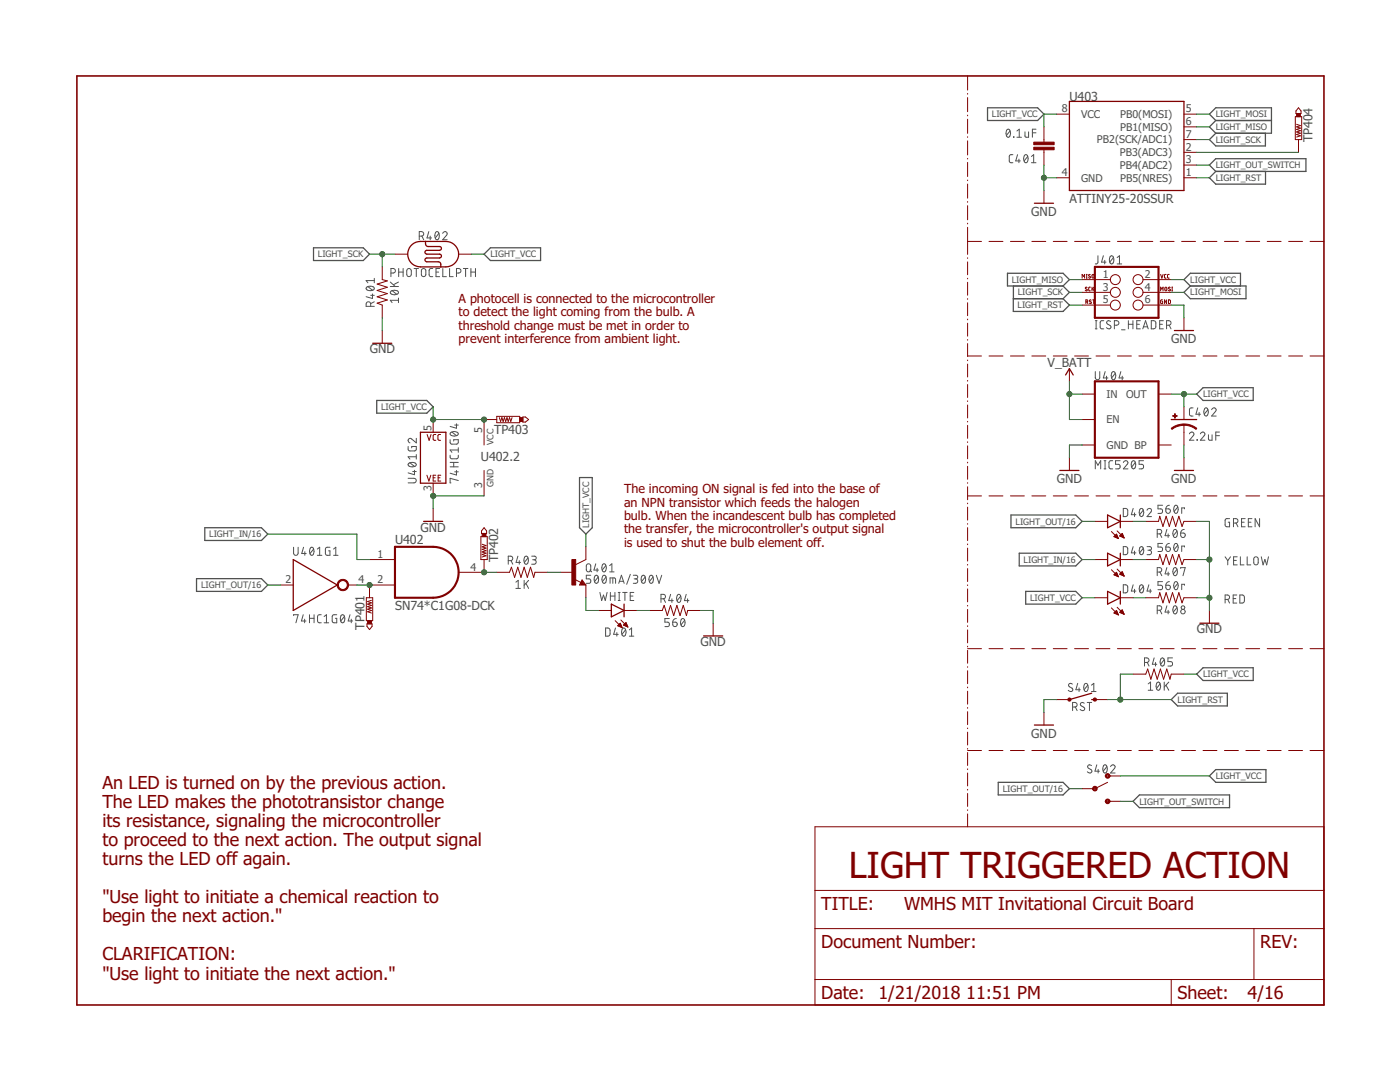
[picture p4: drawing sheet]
<svg xmlns="http://www.w3.org/2000/svg" width="279mm" height="216mm" viewBox="0 0 279 216" stroke-linecap="round" stroke-linejoin="round" font-family="sans-serif">
<g fill="none" stroke="#505050" stroke-width=".2">
<path d="M201 25.9l.2-.1a.93 .93 0 0 1 0 1.6 1.02 1.02 0 0 1-.2-1.5zM201.6 26.1l-.7 .9M202.1 30.9h-.5l-.2 .3v1.1l.2 .1 .5 .1M202.3 27.3l.1 .1zM202.9 27.4h1M202.9 26.1l.5-.3v1.6M203.1 30.9l-.4 1.2h.9M203.3 31.7v.8M204.5 31l.2-.1a.95 .95 0 0 1 0 1.6 1 1 0 0 1-.2-1.5zM204.6 26.3v.9l.2 .2h.5v-1.1M205.1 31.2l-.7 .9M205.8 32.5h1"/>
<path d="M205.8 31.2l.5-.3v1.6M206 26.5h.8M206.8 25.8h-.8v1.6M73.2 57.3a1.02 1.02 0 0 1 1.5 .3 .97 .97 0 0 1-1.6 0zM73.4 57.2l.9 .7M74 58.9h.7M74.3 58.7v.9l-1.2-.4M74.7 56h-1.6l.3 .4M74.7 55.5v.9M77.9 57.2h1.6M77.9 56.3l1 .9M78 58.1a1.04 1.04 0 0 1 1.5 .3 .95 .95 0 0 1-1.6 0z"/>
<path d="M78 54.5h.5a.46 .46 0 0 0 .4-.5 .46 .46 0 0 0-.4-.4h-.5v1.6M78.3 58l.9 .7M79.5 59.9h-1.6l.4 .5M79.5 59.5v.9M79.5 56.3l-1 .5M79.6 53.6v1.6M79.6 54.3h.9M80.5 53.6v1.6M81.3 53.7l.3-.1 .4 .2a1.33 1.33 0 0 1-.1 1.3l-.3 .1-.4-.3v-.9zM82.6 53.6h.9M83.1 53.6v1.6M83.7 47.1h.4a.46 .46 0 0 0 .5-.4 .46 .46 0 0 0-.5-.5h-.4v1.6"/>
<path d="M84.2 47.1l.4 .7M84.2 53.7l.3-.1 .5 .2v1a.44 .44 0 0 1-.5 .4 .44 .44 0 0 1-.4-.4zM85.6 46.2l-.4 1.3h.9M85.9 47.1v.7M86.4 53.6l-.7 .1-.1 .2 .1 1.1 .2 .2h.5M87 46.3l.2-.1a.97 .97 0 0 1 0 1.6 1.02 1.02 0 0 1-.2-1.5zM87 54.3h.5M87.6 46.6l-.7 .9M87.7 53.6h-.7v1.6h.7M88.3 46.6a.44 .44 0 0 1 .7-.4 .44 .44 0 0 1 .1 .7l-.8 .9h.9M88.4 53.6v1.6h.7M89.7 53.6v1.6h.7"/>
<path d="M91.1 54.5h.4a.46 .46 0 0 0 .5-.5 .46 .46 0 0 0-.5-.4h-.4v1.6M92.5 53.6h.9M92.9 53.6v1.6M94 54.3h.9M94 53.6v1.6M94.9 53.6v1.6M219.1 51v1.5l-.2 .1-.3 .1M220.2 51l-.4 1.3h.9M220.5 51.9v.8M221.6 51.1l.2-.1a.97 .97 0 0 1 0 1.7 1.02 1.02 0 0 1-.2-1.6zM222.2 51.4l-.7 .9M222.9 52.7h1"/>
<path d="M222.9 51.4l.5-.4v1.7M74 61.1v-.4a.46 .46 0 0 0-.5-.5 .46 .46 0 0 0-.4 .5v.4h1.6M74.7 60.2l-.7 .4M218.6 74.1v1.2a.44 .44 0 0 0 .4 .5 .44 .44 0 0 0 .5-.5v-1.2M218.6 65.6h.3M218.6 64h.3M218.8 64v1.6M220.3 64h-.5l-.2 .3v1.1l.2 .2h.5M220.6 74.1l-.4 1.3h.9M220.8 75.1v.7M221.6 64.1l-.2-.1a.37 .37 0 0 0-.5 .2 .37 .37 0 0 0 .1 .5l.5 .2a.38 .38 0 0 1 .2 .6 .38 .38 0 0 1-.6 .1l-.3-.2M222 74.3l.2-.2a.95 .95 0 0 1 0 1.7 1.04 1.04 0 0 1-.2-1.5z"/>
<path d="M222.4 64.9h.4a.46 .46 0 0 0 .5-.5 .46 .46 0 0 0-.5-.4h-.4v1.6M222.6 74.5l-.8 .9M223.7 74.1l-.4 1.3h.9M223.8 65.8h.7M224 75.1v.7M225.2 64v1.6M225.2 64.7h.9M226.1 64v1.6M226.9 64.7h.5M227.6 64h-.7v1.6h.7M228.1 65.6l.5-1.6 .6 1.6M228.2 65.2h.8"/>
<path d="M229.8 64h.6l.3 .3v1l-.3 .3h-.6zM231.4 64.7h.6M232.2 64h-.8v1.6h.8M232.8 64.9h.5a.46 .46 0 0 0 .4-.5 .46 .46 0 0 0-.4-.4h-.5v1.6M233.3 64.9l.4 .7M81.4 95.4h1.2a.46 .46 0 0 1 .5 .5 .46 .46 0 0 1-.5 .5h-1.2M81.4 89.1l.1 .7 .2 .2h1l.4-.2v-.7h-.9v.3M81.6 92.5a1 1 0 0 1 1.5 .2 .97 .97 0 0 1-1.7 0zM81.8 92.4l.9 .7M82.4 94.1h.7M82.7 93.8v.9l-1.3-.3M83.1 87.5v.9l-.9-.8a.44 .44 0 0 0-.7 .1 .44 .44 0 0 0 .3 .7"/>
<path d="M83.1 90.7v.9M83.1 91.1h-1.7l.4 .5M89.8 90.8l.1 .5 .3 .2h1l.2-.2 .1-.5M89.8 87.7l.1 .7 .1 .2h1.1l.3-.2 .1-.7h-.9v.3M89.8 93.2h1.7M89.8 92.3h1.7M89.9 86.3a1.02 1.02 0 0 1 1.6 .3 .97 .97 0 0 1-1.7 0zM90.2 86.2l.9 .7M90.6 92.3v.9M90.7 94.1h.8M90.7 84.8h.8M91.1 84.6v.8l-1.3-.3"/>
<path d="M91.1 93.9v.9l-1.3-.4M91.5 95.9l-1.7-.5v1h.2M91.5 89.3v1M91.5 89.8h-1.7l.4 .5M218.6 93.6v-1.7l.5 .9 .6-.9v1.7M220.3 93.6h.4M220.3 91.9h.4M220.5 91.9v1.7M222.1 91.9h-.5l-.3 .4 .1 1.2 .7 .1M223.5 91.9h-.9v.7h.6a.46 .46 0 0 1 .4 .5 .46 .46 0 0 1-.4 .5h-.6M224.2 92.3a.44 .44 0 0 1 .6-.4 .44 .44 0 0 1 .2 .7l-.8 1h.9M226 92l.2-.1a.97 .97 0 0 1 0 1.7 1.01 1.01 0 0 1-.2-1.6z"/>
<path d="M226.6 92.3l-.8 .9M228.2 91.9h-.9v.7h.6a.46 .46 0 0 1 .3 .5 .46 .46 0 0 1-.3 .5h-.6M237.4 86.6a.44 .44 0 0 1 .6-.4 .44 .44 0 0 1 .1 .7l-.7 .9h.9M238.1 81.4h-.5l-.2 .3v1.1l.2 .2h.5M238.9 87.7l.1 .1zM239 81.4l-.3 1.3h.9M239.3 82.3v.7M239.6 86.6a.44 .44 0 0 1 .6-.4 .44 .44 0 0 1 .1 .7l-.7 .9h.9M240.5 81.5l.2-.1a.97 .97 0 0 1 0 1.6 1.02 1.02 0 0 1-.2-1.5zM241.1 81.7l-.8 1M241.2 86.8v.9l.2 .1h.5v-1M241.8 81.7a.44 .44 0 0 1 .6-.3 .44 .44 0 0 1 .2 .7l-.8 .9h.9"/>
<path d="M242.6 86.9h.8M243.4 86.2h-.8v1.6M58.6 109.2v1.2a.46 .46 0 0 0 .4 .4 .46 .46 0 0 0 .5-.4v-1.2M60.6 109.2l-.4 1.2h.9M60.8 110.1v.7M62 109.3l.2-.1a.95 .95 0 0 1 0 1.6 1 1 0 0 1-.2-1.5zM62.6 109.6l-.7 .8M63.3 109.6l.5-.4v1.6M63.3 110.8h.9M65.8 109.2h-.6l-.2 .2-.1 1 .3 .4h.6v-.9h-.2M66.6 110.8h.9M66.6 109.6l.4-.4v1.6"/>
<path d="M101.4 111.9h.5a.44 .44 0 0 0 .4-.5 .44 .44 0 0 0-.4-.4h-.5v1.6M102 111.9l.3 .7M103 116.2l.4-.4v1.6M103 117.4h.9M103.4 111l-.4 1.2h.9M103.6 111.9v.7M104.6 115.8v1.6M104.8 111.1l.2-.1a.95 .95 0 0 1 0 1.6 1 1 0 0 1-.2-1.5zM105 116.4l.5 1M105.4 111.3l-.8 .9M105.5 115.8l-.9 1M106.1 111h.6a.36 .36 0 0 1 .3 .3 .36 .36 0 0 1-.3 .4h-.4"/>
<path d="M106.6 111.7a.44 .44 0 0 1 .4 .4 .44 .44 0 0 1-.4 .5h-.5M117.1 112.6l.4-.1 .3 .1 .1 1.1a.44 .44 0 0 1-.4 .4 .44 .44 0 0 1-.5-.4zM117.7 113.7l.4 .4M117.9 114.8h-.9v.7h.5a.45 .45 0 0 1 .4 .5 .45 .45 0 0 1-.4 .4h-.5M118.8 114.9l.2-.1a.95 .95 0 0 1 0 1.6 1 1 0 0 1-.2-1.5zM118.9 112.5l-.4 1.2h.9M119.2 113.4v.7M119.4 115.1l-.7 .9M119.7 118.2l.4 1.6 .3-1.1 .4 1.1 .4-1.6M120.3 112.6l.2-.1a.93 .93 0 0 1 0 1.6 1.02 1.02 0 0 1-.2-1.5zM120.3 114.9l.3-.1a.95 .95 0 0 1 0 1.6 1 1 0 0 1-.3-1.5zM120.9 112.9l-.7 .8"/>
<path d="M120.9 115.1l-.7 .9M121.7 112.9l.4-.4v1.6M121.7 114.1h.9M121.8 116.4v-1.1l1 .1 .1 1M121.8 118.2v1.6M121.8 118.9h.9M122.3 115.3v1.1M122.7 118.2v1.6M123.4 119.8h.4M123.4 118.2h.4M123.5 116.4l.5-1.6 .6 1.6M123.6 118.2v1.6"/>
<path d="M123.6 116h.8M124.3 118.2h.9M124.7 118.2v1.6M125.8 118.9h.5M125.8 114.6l-.7 2M126.4 114.8h.5a.36 .36 0 0 1 .4 .3 .36 .36 0 0 1-.4 .4h-.3M126.5 118.2h-.7v1.6h.7M126.8 115.5a.44 .44 0 0 1 .5 .5 .44 .44 0 0 1-.5 .4h-.4M128.1 114.9l.3-.1a.95 .95 0 0 1 0 1.6 1 1 0 0 1-.3-1.5zM128.8 115.1l-.8 .9M129.7 114.9l.3-.1a.95 .95 0 0 1 0 1.6 1 1 0 0 1-.3-1.5zM130.3 115.1l-.7 .9"/>
<path d="M131 114.8l.5 1.6 .6-1.6M131.9 119.5h.5a.44 .44 0 0 0 .4-.5 .44 .44 0 0 0-.4-.4h-.5v1.6M132.5 119.5l.3 .7M133.8 118.6l-.3 1.2h.9M134.1 119.5v.7M135.2 118.7l.3-.1a.95 .95 0 0 1 0 1.6 1 1 0 0 1-.3-1.5zM135.8 119l-.7 .8M136.9 118.6l-.3 1.2h.9M137.2 119.5v.7M224.2 116.7h.6l.2 .3v1l-.2 .3h-.6zM224.2 109.1h.6l.2 .2v1.1l-.2 .3h-.6zM224.2 101.5h.6l.2 .2v1.1l-.2 .2-.6 .1z"/>
<path d="M226.1 116.7l-.3 1.2h.9M226.1 109.1l-.3 1.2h.9M226.1 101.5l-.3 1.2h.9M226.4 102.3v.8M226.4 110v.7M226.4 117.6v.7M227.6 116.8l.2-.1a.93 .93 0 0 1 0 1.6 1.02 1.02 0 0 1-.2-1.5zM227.6 109.2l.2-.1a.93 .93 0 0 1 0 1.6 1.02 1.02 0 0 1-.2-1.5zM227.6 101.6l.2-.1a.95 .95 0 0 1 0 1.6 1.06 1.06 0 0 1-.2-1.5zM228.2 117.1l-.8 .8M228.2 109.4l-.8 .9M228.2 101.8l-.8 .9"/>
<path d="M228.9 109.1h.5a.36 .36 0 0 1 .4 .3 .36 .36 0 0 1-.4 .4h-.3M228.9 101.8a.44 .44 0 0 1 .6-.3 .44 .44 0 0 1 .2 .7l-.8 .9h.9M229.3 116.7l-.4 1.2h.9M229.4 109.8a.44 .44 0 0 1 .4 .4 .44 .44 0 0 1-.4 .5h-.5M229.6 117.6v.7M230.9 114.2h.5a.44 .44 0 0 0 .5-.5 .44 .44 0 0 0-.5-.4h-.5v1.6M230.9 106.5h.5a.44 .44 0 0 0 .5-.4 .44 .44 0 0 0-.5-.5h-.5v1.7M231.5 114.2l.4 .7M231.5 106.5l.4 .8M232 116.1h-.9v.7h.5a.45 .45 0 0 1 .4 .4 .45 .45 0 0 1-.4 .5h-.5M232 108.4h-.9v.8h.5a.45 .45 0 0 1 .4 .4 .45 .45 0 0 1-.4 .4h-.5M232 100.8h-.9v.7h.5a.46 .46 0 0 1 .4 .5 .46 .46 0 0 1-.4 .4h-.5"/>
<path d="M232.7 116.8h.5a.45 .45 0 0 1 .4 .5 .45 .45 0 0 1-.5 .4 .45 .45 0 0 1-.4-.5zM232.7 109.2h.5a.45 .45 0 0 1 .4 .5 .45 .45 0 0 1-.5 .3 .45 .45 0 0 1-.4-.4zM232.7 101.5h.5a.45 .45 0 0 1 .4 .5 .45 .45 0 0 1-.5 .4 .45 .45 0 0 1-.4-.4zM232.9 113.3l-.4 1.2h.9M232.9 105.6l-.4 1.3h.9M233.1 106.5v.8M233.1 114.2v.7M233.4 116.1l-.4 .1-.3 .6M233.4 108.4l-.4 .2-.3 .6M233.4 100.8l-.4 .1-.3 .6M234.3 113.4l.2-.1a.95 .95 0 0 1 0 1.6 1 1 0 0 1-.2-1.5zM234.3 105.7l.2-.1a.95 .95 0 0 1 0 1.7 1 1 0 0 1-.2-1.6z"/>
<path d="M234.4 116.2l.3-.1a.93 .93 0 0 1 0 1.6 1.02 1.02 0 0 1-.3-1.5zM234.4 108.5l.3-.1a.93 .93 0 0 1 0 1.6 1.02 1.02 0 0 1-.3-1.5zM234.4 100.9l.3-.1a.95 .95 0 0 1 0 1.6 1.06 1.06 0 0 1-.3-1.5zM234.9 113.6l-.7 .9M234.9 106l-.7 .9M235.1 116.4l-.8 .9M235.1 108.8l-.8 .9M235.1 101.2l-.8 .9M235.6 106.4h.6a.45 .45 0 0 1 .3 .5 .45 .45 0 0 1-.5 .4 .45 .45 0 0 1-.4-.5zM235.6 113.4v-.1h.9l-.4 1.6M236.3 105.6l-.4 .2-.3 .6M236.4 101.5v-.2h-.6v1.1"/>
<path d="M236.4 109.2v-.2h-.6v1M236.4 116.8v-.2h-.6v1.1M244.5 119.6h.4a.44 .44 0 0 0 .5-.4 .44 .44 0 0 0-.5-.5h-.4v1.6M244.5 111.1l.5 .8M245 119.6l.4 .7M245 111.9v.8M245.4 103.5h-.7l-.2 .2v1l.2 .4h.7v-.9h-.3M245.6 111.1l-.6 .8M246.1 119.4h.5M246.2 104.4h.4a.44 .44 0 0 0 .5-.5 .44 .44 0 0 0-.5-.4h-.4v1.6M246.2 111.8h.5M246.7 104.4l.4 .7"/>
<path d="M246.8 118.7h-.7v1.6h.7M246.9 111.1h-.7v1.6h.7M247.4 118.7h.7l.2 .3v.9l-.2 .4h-.7zM247.5 111.1v1.6h.8M247.8 104.2h.5M248.5 103.5h-.7v1.6h.7M248.9 111.1v1.6h.7M249.1 104.2h.6M249.9 103.5h-.8v1.6h.8M250.3 111.2l.4-.1 .3 .1 .1 1.1a.44 .44 0 0 1-.4 .4 .44 .44 0 0 1-.5-.4zM251.4 103.5v1.6l-.9-1.6v1.6M251.7 111.1l.4 1.6 .3-1.1 .4 1.1 .4-1.6"/>
<path d="M58.6 122.8v-.1h.9l-.4 1.6M60.5 122.7l-.3 1.2h.9M60.8 123.5v.8M61.8 122.7v1.6M61.8 123.4h.9M62.7 122.7v1.6M64.1 122.7h-.5l-.2 .3v1.1l.2 .1 .5 .1M64.7 124.3h.9M64.7 123l.5-.3v1.6M67.2 122.7h-.7l-.2 .2v1l.2 .3 .7 .1v-.9h-.3M68.1 122.8l.3-.1a.95 .95 0 0 1 0 1.6 1 1 0 0 1-.3-1.5zM68.7 123l-.7 .9"/>
<path d="M69.8 122.7l-.3 1.2h.9M70.1 123.5v.8M120.9 125.3h.6l.2 .3v1.1l-.2 .2h-.6zM122.8 125.3l-.3 1.3h.9M123.1 126.2v.7M124.2 125.4l.3-.1a.95 .95 0 0 1 0 1.6 1.02 1.02 0 0 1-.3-1.5zM124.8 125.7l-.7 .9M125.6 126.9h.9M125.6 125.7l.4-.4v1.6M133.6 123.4h-.9v.7h.5a.45 .45 0 0 1 .4 .5 .45 .45 0 0 1-.4 .4h-.5M134.3 124.1h.5a.45 .45 0 0 1 .4 .5 .45 .45 0 0 1-.5 .4 .45 .45 0 0 1-.4-.4zM135 123.4l-.6 .3-.1 .4"/>
<path d="M136 123.5l.3-.1a.95 .95 0 0 1 0 1.6 1 1 0 0 1-.3-1.5zM136.6 123.8l-.7 .9M214 136.5l-.2-.1a.38 .38 0 0 0-.5 .1 .38 .38 0 0 0 .1 .5l.5 .3a.41 .41 0 0 1 .1 .6 .41 .41 0 0 1-.6 0l-.2-.1M215.1 136.4l-.4 1.2h.9M215.3 137.3v.7M216.5 136.5l.2-.1a.97 .97 0 0 1 0 1.6 1.02 1.02 0 0 1-.2-1.5zM217.1 136.7l-.7 .9M217.8 136.7l.5-.3v1.6M217.8 138h.9M228.4 132.2h.5a.46 .46 0 0 0 .4-.5 .46 .46 0 0 0-.4-.4h-.5v1.6M229 132.2l.3 .7M229.2 136.5l.4-.4v1.6"/>
<path d="M229.2 137.7h.9M230.3 131.3l-.3 1.2h.9M230.6 132.2v.7M230.9 136.2l.3-.1a.95 .95 0 0 1 0 1.6 1.04 1.04 0 0 1-.3-1.5zM230.9 121.8h.5a.44 .44 0 0 0 .5-.5 .44 .44 0 0 0-.5-.4h-.5v1.6M231.5 121.8l.4 .7M231.5 136.5l-.7 .9M231.7 131.4l.3-.1a.97 .97 0 0 1 0 1.6 1 1 0 0 1-.3-1.5zM232.3 136.1v1.6M232.3 131.6l-.7 .9M232.7 136.7l.6 1M232.9 120.9l-.4 1.2h.9"/>
<path d="M233.1 121.8v.7M233.3 136.1l-1 1M234 131.3h-.9v.7h.5a.45 .45 0 0 1 .4 .5 .45 .45 0 0 1-.4 .4h-.5M234.3 121l.2-.1a.95 .95 0 0 1 0 1.6 1 1 0 0 1-.2-1.5zM234.9 121.2l-.7 .9M214.1 141.1h.4a.46 .46 0 0 0 .5-.5 .46 .46 0 0 0-.5-.4h-.4v1.6M214.6 141.1l.4 .7M216.4 140.3l-.2-.1a.37 .37 0 0 0-.5 .1 .37 .37 0 0 0 .1 .5l.5 .3a.38 .38 0 0 1 .1 .5 .38 .38 0 0 1-.5 .2l-.3-.2M217 140.2h.9M217.4 140.2v1.6M217.8 152.8a.41 .41 0 0 0-.5-.2 .41 .41 0 0 0-.2 .6l.6 .4a.4 .4 0 0 1 .1 .6 .4 .4 0 0 1-.6-.1l-.2-.1M218.9 152.6l-.4 1.3h.9"/>
<path d="M219.2 153.5v.7M220.3 152.7l.2-.1a.97 .97 0 0 1 0 1.6 1.02 1.02 0 0 1-.2-1.5zM220.9 153l-.7 .9M221.6 153a.45 .45 0 0 1 .7-.4 .45 .45 0 0 1 .1 .7l-.8 .9h.9"/>
<circle cx="236.1" cy="122" r=".45"/>
<circle cx="236.1" cy="121.2" r=".36"/>
</g>
<g fill="none" stroke="#505050" stroke-width=".25">
<path d="M197.1 21.5h10l1.2 1.3-1.2 1.2h-10zM241.4 32.9l1.2-1.2h18v2.5h-18zM242.6 26.6l-1.2 1.3 1.2 1.2h9.9v-2.5M242.6 24l-1.2-1.2 1.2-1.3h11.1v5.1h-11.1M242.6 34.2l-1.2 1.3 1.2 1.2h10v-2.5M242.6 24h11.1M242.6 24l-1.2 1.3 1.2 1.3M62.6 49.4h9.9l1.2 1.3-1.2 1.3h-9.9zM96.6 50.7l1.3-1.3h10v2.6h-10zM201.1 54.5h11.1l1.2 1.3-1.2 1.3h-11.1zM202.2 59.6h10l1.2 1.3-1.2 1.2h-10zM202.2 57.1v2.5"/>
<path d="M212.2 57.1l1.2 1.2-1.2 1.3M236.3 58.3l1.3-1.2h11.1v2.5h-11.1zM237.6 57.1l-1.3-1.3 1.3-1.3h10v2.6M75.2 79.9h10l1.2 1.3-1.2 1.2h-10zM238.8 78.6l1.3-1.2h10v2.5h-10zM115.7 95.3h2.5v10l-1.3 1.3-1.2-1.3zM39.2 115.5h13l1.2 1.2-1.2 1.3h-13zM40.9 105.3h11.3l1.2 1.3-1.2 1.2h-11.3zM201.8 102.8h12.9l1.3 1.2-1.3 1.3h-12.9zM203.4 110.4h11.3l1.3 1.3-1.3 1.2h-11.3zM204.7 118h10l1.3 1.3-1.3 1.2h-10zM233.7 139.6l1.3-1.3h9.9v2.6h-9.9z"/>
<path d="M238.8 134.5l1.3-1.3h10v2.6h-10zM199.2 156.1h13l1.2 1.3-1.2 1.2h-13zM227.4 158.6h18v2.6h-18l-1.3-1.3zM241.4 154.8l1.2-1.2h10v2.5h-10z"/>
</g>
<g fill="none" stroke="#800000" stroke-width=".2">
<path d="M193.1 15.2v2.8M193.1 18.6v.2M193.1 19.5v2.8M193.1 23v.1M193.1 23.8v2.8M193.1 27.3v.1M193.1 28.1v2.8M193.1 31.6v.1M193.1 32.4v2.8M193.1 35.9v.1M193.1 36.7v2.8M208.3 25.3v3.1"/>
<path d="M208.3 29.9v3M208.3 38v2.6M210.9 22.8h2.5M210.9 35.5h2.5M236.3 22.8h2.5M236.3 25.3h2.5M236.3 35.5h2.5M236.3 27.9h2.5M236.3 30.4h2.5M236.3 32.9h2.5M258.5 23.3h1.3v4.6h-1.3zM258.8 24.8l.7 .3-.7 .2 .7 .3-.7 .2 .7 .3-.7 .2 .7 .3-.7 .2 .7 .3-.7 .2"/>
<path d="M259.1 21.5l.6 .6v.5h-1.1v-.5zM259.1 27.9v2.5M76.3 53.3v2.5l1 .2-2 .7 2 .6-2 .7 2 .6-2 .6 2 .7-2 .6 1 .4v2.5M78.8 50.7h2.6M91.5 50.7h2.6M193.1 40.2v.2M193.1 41v2.9M193.1 44.5v.2M193.1 45.4v5.4M193.1 51.4v.2M193.1 52.3v2.5M193.1 55.5v.1"/>
<path d="M193.1 56.3v2.6M193.1 59.6v.1M193.1 48.2h2.8M197.4 48.2h2.8M201.7 48.2h2.7M205.9 48.2h2.8M210.2 48.2h2.8M214.5 48.2h2.7M216 55.5v-.7l.2 .4 .3-.4v.7M216 55.8h5.6M216 58.3h5.6M216.8 55.5h.2"/>
<path d="M216.8 54.8h.2M216.9 54.8v.7M217 57.4l-.3-.1-.1 .2 .4 .3-.1 .2-.3-.1M217.6 54.8h-.2l-.1 .1 .3 .3v.2h-.4M217.6 57.3l-.3 .2v.5h.3M217.8 59.9h-.3l-.1 .1 .4 .3v.2h-.4M217.9 57.3v.7M218 54.9l.1-.1 .2 .1-.1 .6-.2-.1zM218.1 59.8h.4M218.1 57.6l.2 .4M218.3 59.8v.8M218.3 57.3l-.4 .4"/>
<path d="M218.7 48.2h2.8M223 48.2h2.8M227.3 48.2h2.8M228.1 55.8h5.6M228.1 58.3h5.6M231.5 48.2h2.8M231.6 58v-.7l.3 .4 .2-.4v.7M231.6 54.8l.3 .7 .2-.7M232 59.8l-.4 .1 .1 .7h.3v-.4h-.1M232.5 57.4l.2-.1 .2 .1-.1 .6-.3-.1zM232.7 54.8l-.3 .1v.5l.3 .1M232.8 59.8v.8l-.4-.8v.8"/>
<path d="M233.2 59.8l.4 .1-.1 .7h-.3zM233.3 54.8l-.3 .1v.5l.3 .1M233.6 57.4l-.3-.1-.1 .2 .4 .3v.2l-.4-.1M233.9 58h.1M233.9 57.3h.1M233.9 57.3v.7M235.8 48.2h2.8M240.1 48.2h2.8M244.4 48.2h2.7M248.6 48.2h2.8M252.9 48.2h2.8M257.2 48.2h2.7"/>
<path d="M261.5 48.2h2.7M76.3 66v2.5M193.1 60.4v2.6M193.1 63.7v.1M193.1 64.5v2.6M193.1 67.8v.1M193.1 68.6v2.5M193.1 71.8v.2M193.1 72.6v2.6M193.1 75.9v.2M193.1 76.7v2.6M193.1 80v.1"/>
<path d="M193.1 71h2.8M197.4 71h2.8M201.7 71h2.7M205.9 71h2.8M210.2 71h2.8M213.4 73.6v2.5M214.5 71h2.7M216 78.6h2.5M216 60.9h5.6M216.7 60.2h.2M216.9 60.2h.2v-.3l-.4-.1v.8M216.9 60.2l.2 .4"/>
<path d="M218.7 71h2.8M223 71h2.8M227.3 71h2.8M228.1 60.9h5.6M231.2 78.6h2.5M231.5 71h2.8M235.8 71h2.8M236.3 63.4v2.6M240.1 71h2.8M244.4 71h2.7M248.6 71h2.8M252.9 71h2.8"/>
<path d="M257.2 71h2.7M261.5 71h2.7M85.2 94.8l.4 1.2 .4-1.2M85.2 86.7l.4 1.2 .4-1.2M86.4 83.7v2.6M86.4 96.4v2.6M86.4 95.3h.4M87 86.7h-.4l-.2 .3 .1 .7 .5 .2M87 94.8h-.6v1.2h.6M87.4 95.3h.4M87.9 86.7h-.4l-.1 .3v.7l.5 .2M88 94.8h-.6v1.2h.6"/>
<path d="M96.6 93.9v5.1M99.1 83.7h-2.5v5.1M99.1 83.1h4.6v1.2h-4.6zM99.7 83.3l.2 .8 .3-.8 .2 .8 .3-.8 .2 .8 .3-.8 .2 .8 .3-.8 .2 .8 .3-.8M104.4 83.2h.5l.6 .5-.6 .5h-.5zM193.1 80.8v2.6M193.1 84.1v.1M193.1 84.9v2.6M193.1 88.2v.1M193.1 89v2.5M193.1 92.2v.2M193.1 93v2.6"/>
<path d="M193.1 96.3v.1M193.1 97.1v2.6M193.1 99h2.8M197.4 99h2.8M201.7 99h2.7M205.9 99h2.8M210.2 99h2.8M213.4 91.3v2.6M214.5 99h2.7M216 88.8h2.5M216 83.7h2.5M218.7 99h2.8"/>
<path d="M223 99h2.8M227.3 99h2.8M231.2 88.8h2.5M231.5 99h2.8M235.8 99h2.8M236.3 81.2v2.5M236.3 84.7v4.1M236.3 91.3v2.6M240.1 99h2.8M244.4 99h2.7M248.6 99h2.8M252.9 99h2.8"/>
<path d="M257.2 99h2.7M261.5 99h2.7M56 116.7h2.5M69.4 116.7h1.8M73.1 119.3h1.3v4.5h-1.3zM73.7 111.7h5.1M74.1 119.8l-.7 .2 .7 .3-.7 .2 .7 .3-.7 .3 .7 .2-.7 .3 .7 .2-.7 .3 .7 .2M78.8 116.7h-5.1v2.6M86.4 101.5v2.5M96 107.1h1.2v4.6h-1.2zM96.2 108.6l.8 .3-.8 .2 .8 .3-.8 .2 .8 .3-.8 .2 .8 .3-.8 .2 .8 .3-.8 .2M96.6 105.3l.5 .6v.5h-1v-.5z"/>
<path d="M96.6 111.7v2.5h-5.1M99.1 114.2h2.6l.4-1 .6 2 .6-2 .7 2 .6-2 .6 2 .7-2 .6 2 .3-1h2.5M111.8 114.2h2.6M114.7 115.6l1.2 .6M116.2 115.7l.7 1h-1.2zM116.9 109.1v2.6l-2 1M116.9 116.7v2.6M193.1 100.4v.1M193.1 101.2v2.6M193.1 104.5v.1M193.1 105.3v2.6M193.1 108.5v.2"/>
<path d="M193.1 109.4v2.6M193.1 112.6v.2M193.1 113.5v2.5M193.1 116.7v.1M193.1 117.5v2.6M218.5 119.3h2.5M218.5 111.7h2.5M218.5 104h2.5M221.8 113.7l1.4 1.4M221.8 106.1l1.4 1.4M222.3 114.7l.5-.5 .4 .9zM222.3 107.1l.9 .4"/>
<path d="M222.3 107.1l.5-.5 .4 .9M222.3 107.1h.7M222.4 114.7h.6M222.5 106.9h.5M222.5 114.8h.6M222.5 114.5h.5M222.5 107.2h.6M222.6 106.8h.3M222.6 114.4h.3M222.7 114.3h.2M222.7 106.7h.2M222.8 114.9h.3"/>
<path d="M222.8 107.3h.3M222.9 113.6l1.4 1.4M222.9 105.9l1.4 1.4M223.1 115h.1M223.1 107.4h.1M223.5 114.6l.5-.5 .3 .9zM223.5 106.9h.7M223.5 114.5h.7M223.6 119.3h2.5M223.6 111.7h2.5M223.6 104h2.5M223.6 106.8h.5"/>
<path d="M223.6 114.4h.5M223.6 114.7h.6M223.7 107.1h.5M223.7 114.3h.4M223.7 106.7h.4M223.8 106.6h.2M223.9 114.2h.1M223.9 114.8h.4M224 106.4l-.5 .6 .8 .3M224 106.4l.3 .9M224 106.4h.1M224 107.2h.3"/>
<path d="M224.2 114.9h.1M224.3 107.3h.1M228.7 119.3h2.5l.3-1 .6 2 .6-2 .7 2 .6-2 .6 2 .7-2 .6 2 .4-1h2.5M228.7 111.7h2.5l.3-1.1 .6 2.1 .6-2.1 .7 2.1 .6-2.1 .6 2.1 .7-2.1 .6 2.1 .4-1h2.5M228.7 104h2.5l.3-1 .6 2.1 .6-2.1 .7 2.1 .6-2.1 .6 2.1 .7-2.1 .6 2.1 .4-1.1h2.5M73.2 124.5h1.1v.5l-.6 .6-.5-.6zM119.5 121.8h2.5M122.8 123.8l1.4 1.4M123.3 124.8h.7M123.4 124.9h.6M123.5 124.7h.4M123.6 124.5h.3"/>
<path d="M123.7 125h.4M123.7 124.4h.1M123.8 124.4l.4 .8-.9-.3zM123.9 123.7l1.4 1.4M124 125.2h.1M124.4 124.7l.5-.5 .4 .9zM124.5 124.7h.6M124.5 121.8h2.6M124.5 124.8h.7M124.6 124.5h.5M124.7 124.4h.3M124.8 124.9h.4"/>
<path d="M124.8 124.3h.2M125.1 125h.2M129.6 121.8h2.6l.3-1 .7 2 .6-2 .7 2 .6-2 .6 2 .7-2 .6 2 .2-1h2.6M142.3 124.4v2.5M193.1 120.8v.1M193.1 121.6v2.6M193.1 124.9v.1M193.1 125.7v2.6M193.1 128.9v.2M193.1 129.8v2.5M193.1 133v.2M193.1 133.8v2.6"/>
<path d="M193.1 137.1v.1M193.1 137.9v2.6M193.1 129.4h2.8M197.4 129.4h2.8M201.7 129.4h2.7M205.9 129.4h2.8M210.2 129.4h2.8M210.9 139.6h2.5M214.5 129.4h2.7M218.5 139.6h2.5M218.7 129.4h2.8M221.8 121.3l1.4 1.4"/>
<path d="M222.3 122.3l.5-.5 .4 .9zM222.4 122.3h.6M222.4 122.4h.7M222.5 122.1h.5M222.6 122h.3M222.7 122.5h.4M222.7 121.9h.2M222.9 121.2l1.4 1.4M223 129.4h2.8M223 122.6h.2M223.5 122.2l.5-.5 .3 .9zM223.5 122.1h.7"/>
<path d="M223.6 122.3h.6M223.6 122h.5M223.8 121.9h.2M223.9 122.4h.4M223.9 121.8h.1M224.2 122.5h.1M226.1 134.5h2.6l.3-1 .7 2 .6-2 .6 2 .7-2 .6 2 .7-2 .6 2 .2-1h2.6M227.3 129.4h2.8M231.5 129.4h2.8M235.8 129.4h2.8M240.1 129.4h2.8M241.4 121.8v2.6"/>
<path d="M244.4 129.4h2.7M248.6 129.4h2.8M252.9 129.4h2.8M257.2 129.4h2.7M261.5 129.4h2.7M193.1 141.2v.1M193.1 142v2.6M193.1 145.3v.1M193.1 146.1v2.6M193.1 149.4v.1M193.1 150.2v2.5M193.1 153.4v.2"/>
<path d="M193.1 154.2v2.6M193.1 157.5v.1M193.1 158.3v2.6M193.1 149.8h2.8M197.4 149.8h2.8M201.7 149.8h2.7M205.9 149.8h2.8M208.3 142.1v2.6M210.2 149.8h2.8M214.5 149.8h2.7M218.7 149.8h2.8M221 156.1l-2.5 1.3h-2.5"/>
<path d="M221 159.9h2.6M221 154.8h2.6M223 149.8h2.8M227.3 149.8h2.8M231.5 149.8h2.8M235.8 149.8h2.8M240.1 149.8h2.8M244.4 149.8h2.7M248.6 149.8h2.8M252.9 149.8h2.8M257.2 149.8h2.7M261.5 149.8h2.7"/>
<path d="M162.6 165h101.6v35.5h-101.6zM162.6 177.7h101.6M193.1 161.6v.1M193.1 162.4v2.6M162.6 185.3h101.6M162.6 195.5h101.6M233.7 195.5v5M250.3 185.3v10.2"/>
<circle cx="222.6" cy="58.3" r=".99"/>
<circle cx="222.6" cy="55.8" r=".99"/>
<circle cx="227.1" cy="58.3" r=".99"/>
<circle cx="227.1" cy="55.8" r=".99"/>
<circle cx="222.6" cy="60.9" r=".99"/>
<circle cx="227.1" cy="60.9" r=".99"/>
</g>
<path d="M15.3 15.2h248.9v185.3h-248.9z" fill="none" stroke="#800000" stroke-width=".32"/>
<g fill="none" stroke="#800000" stroke-width=".25">
<path d="M213.4 20.2h22.9v17.8h-22.9zM82 49.1a2.52 2.52 0 0 1 1.9-.9h5.1a2.54 2.54 0 0 1 2.5 2.5 2.54 2.54 0 0 1-2.5 2.6h-5.1a2.54 2.54 0 0 1-2.3-1.5 2.54 2.54 0 0 1 .4-2.7zM84.9 48.2l.1 .6 .3 .4h2.4a.38 .38 0 0 1 .4 .4 .38 .38 0 0 1-.4 .4h-2.5a.38 .38 0 0 0-.4 .3 .38 .38 0 0 0 .4 .4h2.5a.38 .38 0 0 1 .4 .4 .38 .38 0 0 1-.4 .4h-2.5a.38 .38 0 0 0-.4 .4 .38 .38 0 0 0 .4 .3l2.4 .1 .3 .3 .1 .7M206.4 40.6h3.8M74.4 68.5h3.8M212.7 74.8l.7-1.2 .8 1.2M234.4 66h3.8M83.9 86.3h5.1v10.1h-5.1zM211.5 93.9h3.8M233.7 83.7h5.1M234.4 93.9h3.8M58.5 111.7l8.8 5-8.8 5.1z"/>
<path d="M84.5 104h3.8M116.2 116.2l.1 .3h-.4l.3-.5 .5 .6h-.8M221 118l2.6 1.3-2.6 1.2zM221 102.8l2.6 1.2-2.6 1.3zM221 110.4l2.6 1.3-2.6 1.2zM223.6 102.8v2.5M223.6 110.4v2.5M223.6 118v2.5M122 120.5l2.5 1.3-2.5 1.3zM124.5 120.5v2.6M140.4 126.9h3.8M217.9 139.6h.6"/>
<path d="M217.9 138.3l-4.5 1.3M239.5 124.4h3.8M206.4 144.7h3.8"/>
</g>
<g fill="#800000" stroke="#800000" stroke-width=".2">
<path d="M206.3 28.4h4.1v.5h-4.1z"/>
<path d="M206.3 29.4h4.1v.5h-4.1z"/>
<path d="M234 82.9h.9v.2h-.9z"/>
<path d="M234.4 82.5h.1v.9h-.1z"/>
<path d="M114.1 111.7h.8v5h-.8z"/>
<path d="M103.7 83.3h.7v.8h-.7z"/>
<path d="M73.4 123.8h.7v.7h-.7z"/>
<path d="M96.2 106.4h.8v.7h-.8z"/>
<path d="M258.8 22.6h.7v.7h-.7z"/>
</g>
<path d="M218.5 53.3h12.7v10.1h-12.7zM218.5 76.1h12.7v15.2h-12.7zM78.8 109.1h7.6a5.1 5.1 0 0 1 5.1 5.1 5.1 5.1 0 0 1-5.1 5.1h-7.6z" fill="none" stroke="#800000" stroke-width=".42"/>
<g fill="#800000" stroke="#800000" stroke-width=".2">
<path d="M236.3 84.6l1.3 .2 1.2 .7-.1 .2-1.4-.7-1-.1z" fill-rule="evenodd"/>
<path d="M233.7 85.5l1.2-.7 1.4-.2v.3l-1.5 .3-.9 .5z" fill-rule="evenodd"/>
<path d="M220.8 154.5a.46 .46 0 0 1 .7 .2 .46 .46 0 0 1-.4 .6 .46 .46 0 0 1-.5-.5h.2a.26 .26 0 0 1 .4-.2 .26 .26 0 0 1 0 .4 .26 .26 0 0 1-.4-.1l-.2-.1z" fill-rule="evenodd"/>
<path d="M220.8 159.5a.47 .47 0 0 1 .7 .2 .47 .47 0 0 1-.4 .7 .47 .47 0 0 1-.5-.5h.2a.26 .26 0 0 1 .4-.2 .26 .26 0 0 1 0 .4 .26 .26 0 0 1-.4-.1v-.1h-.2z" fill-rule="evenodd"/>
<path d="M218.2 157a.47 .47 0 0 1 .7 .2 .47 .47 0 0 1-.3 .6 .47 .47 0 0 1-.6-.4h.2a.26 .26 0 0 1 .4-.3 .26 .26 0 0 1 .1 .5 .26 .26 0 0 1-.4-.1l-.3-.1z" fill-rule="evenodd"/>
<path d="M67.7 115.9a1.14 1.14 0 0 1 1.7 .3 1.14 1.14 0 0 1-.7 1.6 1.14 1.14 0 0 1-1.4-1.1h.2a.9 .9 0 0 1 1.4-.7 .9 .9 0 0 1 .1 1.5 .9 .9 0 0 1-1.4-.5l-.1-.3h-.2z" fill-rule="evenodd"/>
<circle cx="213.4" cy="139.6" r=".33"/>
<circle cx="218.5" cy="139.6" r=".33"/>
</g>
<g fill="none" stroke="#008000" stroke-width=".2">
<path d="M208.3 35.5h2.6M208.3 32.9v5.1M210.9 22.8h-2.6v2.5M238.8 35.5h2.6M238.8 27.9h2.6M238.8 22.8h2.6M238.8 25.3h2.6M238.8 32.9h2.6M238.8 30.4h20.3M73.7 50.7h5.1M76.3 50.7v2.6M94.1 50.7h2.5"/>
<path d="M213.4 58.3h2.6M213.4 55.8h2.6M233.7 58.3h2.6M233.7 55.8h2.6M76.3 63.4v2.6M213.4 76.1v7.6h2.6M213.4 60.9h2.6M213.4 78.6h2.6M233.7 60.9h2.6v2.5M233.7 78.6h5.1M236.3 78.6v2.6M86.4 81.2v2.5h10.2"/>
<path d="M96.6 99h-10.2v2.5M216 88.8h-2.6v2.5M236.3 88.8v2.5M53.4 106.6h17.8v5.1h2.5M53.4 116.7h2.6M71.2 116.7h2.5M96.6 114.2h2.5M109.3 114.2h2.5M116.9 119.3v2.5h2.6M116.9 106.6v2.5M216 119.3h2.5M216 104h2.5"/>
<path d="M216 111.7h2.5M226.1 119.3h2.6M226.1 104h2.6M226.1 111.7h2.6M238.8 119.3h2.6M238.8 104h2.6v17.8M238.8 111.7h2.6M127.1 121.8h2.5M139.8 121.8h2.5v2.6M210.9 139.6h-2.6v2.5M221 139.6h12.7M226.1 134.5h-2.5v5.1"/>
<path d="M236.3 134.5h2.5M213.4 157.4h2.6M223.6 154.8h17.8M223.6 159.9h2.5"/>
</g>
<g fill="#008000" stroke="#008000" stroke-width=".2">
<circle cx="208.3" cy="35.5" r=".51"/>
<circle cx="241.4" cy="111.7" r=".51"/>
<circle cx="241.4" cy="119.3" r=".51"/>
<circle cx="86.4" cy="99" r=".51"/>
<circle cx="76.3" cy="50.7" r=".51"/>
<circle cx="236.3" cy="78.6" r=".51"/>
<circle cx="86.4" cy="83.7" r=".51"/>
<circle cx="96.6" cy="83.7" r=".51"/>
<circle cx="223.6" cy="139.6" r=".51"/>
<circle cx="213.4" cy="78.6" r=".51"/>
<circle cx="96.6" cy="114.2" r=".51"/>
<circle cx="73.7" cy="116.7" r=".51"/>
</g>
<text font-size="7.2" fill="#800000" x="169.4" y="175.1">LIGHT TRIGGERED ACTION</text>
<g font-size="3.6" fill="#800000">
<text x="20.4" y="157.4">An LED is turned on by the previous action.</text>
<text x="20.4" y="161.2">The LED makes the phototransistor change</text>
<text x="20.4" y="165">its resistance, signaling the microcontroller</text>
<text x="20.4" y="168.8">to proceed to the next action. The output signal</text>
<text x="20.4" y="172.6">turns the LED off again.</text>
<text x="20.4" y="180.2">&quot;Use light to initiate a chemical reaction to</text>
<text x="20.4" y="184">begin the next action.&quot;</text>
<text x="163.9" y="181.5">TITLE:</text>
<text x="180.4" y="181.5">WMHS MIT Invitational Circuit Board</text>
<text x="20.4" y="191.6">CLARIFICATION:</text>
<text x="163.9" y="189.1">Document Number:</text>
<text x="251.5" y="189.1">REV:</text>
<text x="20.4" y="195.5">&quot;Use light to initiate the next action.&quot;</text>
<text x="163.9" y="199.3">Date:</text>
<text x="175.3" y="199.3">1/21/2018</text>
<text x="192.8" y="199.3">11:51 PM</text>
<text x="235" y="199.3">Sheet:</text>
<text x="249" y="199.3">4/16</text>
</g>
<g font-size="2.5" fill="#505050">
<text x="213.4" y="20.2">U403</text>
<text x="261.9" y="28.4" transform="rotate(-90 261.9 28.4)">TP404</text>
<text x="213.4" y="40.6">ATTINY25-20SSUR</text>
<text x="205.8" y="43.1">GND</text>
<text x="73.8" y="70.5">GND</text>
<text x="233.7" y="68.5">GND</text>
<text x="209.1" y="73.3">V_BATT</text>
<text x="98.6" y="86.5">TP403</text>
<text x="96" y="92">U402.2</text>
<text x="210.9" y="96.4">GND</text>
<text x="233.7" y="96.4">GND</text>
<text x="83.9" y="106.1">GND</text>
<text x="78.8" y="108.5">U402</text>
<text x="99.4" y="112.2" transform="rotate(-90 99.4 112.2)">TP402</text>
<text x="72.7" y="125.6" transform="rotate(-90 72.7 125.6)">TP401</text>
<text x="78.8" y="121.8">SN74*C1G08-DCK</text>
<text x="139.8" y="128.9">GND</text>
<text x="238.8" y="126.4">GND</text>
<text x="205.8" y="147.2">GND</text>
</g>
<g font-size="2.5" fill="#800000">
<text x="91.5" y="60.5">A photocell is connected to the microcontroller</text>
<text x="91.5" y="63.2">to detect the light coming from the bulb. A</text>
<text x="91.5" y="65.8">threshold change must be met in order to</text>
<text x="91.5" y="68.5">prevent interference from ambient light.</text>
<text x="124.5" y="98.4">The incoming ON signal is fed into the base of</text>
<text x="124.5" y="101.1">an NPN transistor which feeds the halogen</text>
<text x="124.5" y="103.8">bulb. When the incandescent bulb has completed</text>
<text x="124.5" y="106.4">the transfer, the microcontroller's output signal</text>
<text x="124.5" y="109.1">is used to shut the bulb element off.</text>
</g>
<g font-size="2.1" fill="#505050">
<text x="211.9" y="22.4">8</text>
<text x="215.8" y="23.5">VCC</text>
<text x="223.5" y="23.5">PB0(MOSI)</text>
<text x="236.6" y="22.4">5</text>
<text x="218.9" y="28.6">PB2(SCK/ADC1)</text>
<text x="223.5" y="26.1">PB1(MISO)</text>
<text x="236.6" y="25">6</text>
<text x="236.6" y="27.5">7</text>
<text x="211.9" y="35.1">4</text>
<text x="223.5" y="31.2">PB3(ADC3)</text>
<text x="223.5" y="33.7">PB4(ADC2)</text>
<text x="236.6" y="35.1">1</text>
<text x="236.6" y="30">2</text>
<text x="236.6" y="32.6">3</text>
<text x="215.8" y="36.2">GND</text>
<text x="223.5" y="36.2">PB5(NRES)</text>
<text x="220.1" y="55.4">1</text>
<text x="220.1" y="58">3</text>
<text x="228.5" y="55.4">2</text>
<text x="228.5" y="58">4</text>
<text x="220.1" y="60.5">5</text>
<text x="228.5" y="60.5">6</text>
<text x="220.8" y="79.4">IN</text>
<text x="224.7" y="79.4">OUT</text>
<text x="86.1" y="85.9" transform="rotate(-90 86.1 85.9)">5</text>
<text x="96.3" y="86.5" transform="rotate(-90 96.3 86.5)">5</text>
<text x="220.8" y="89.6">GND BP</text>
<text x="220.8" y="84.5">EN</text>
<text x="86.1" y="97.9" transform="rotate(-90 86.1 97.9)">3</text>
<text x="96.3" y="97.4" transform="rotate(-90 96.3 97.4)">3</text>
<text x="75.3" y="111.3">1</text>
<text x="93.9" y="113.8">4</text>
<text x="57" y="116.4">2</text>
<text x="71.6" y="116.4">4</text>
<text x="75.3" y="116.4">2</text>
</g>
<g font-size="1.8" fill="#505050">
<text x="198" y="23.4">LIGHT_VCC</text>
<text x="242.6" y="23.4">LIGHT_MOSI</text>
<text x="242.6" y="28.5">LIGHT_SCK</text>
<text x="242.6" y="26">LIGHT_MISO</text>
<text x="242.6" y="33.6">LIGHT_OUT_SWITCH</text>
<text x="242.6" y="36.1">LIGHT_RST</text>
<text x="63.4" y="51.3">LIGHT_SCK</text>
<text x="97.9" y="51.3">LIGHT_VCC</text>
<text x="201.9" y="56.4">LIGHT_MISO</text>
<text x="203.1" y="59">LIGHT_SCK</text>
<text x="237.6" y="56.4">LIGHT_VCC</text>
<text x="237.6" y="59">LIGHT_MOSI</text>
<text x="203.1" y="61.5">LIGHT_RST</text>
<text x="76.1" y="81.8">LIGHT_VCC</text>
<text x="240.1" y="79.3">LIGHT_VCC</text>
<text x="98.5" y="88.8" transform="rotate(-90 98.5 88.8)">VCC</text>
<text x="98.5" y="97.2" transform="rotate(-90 98.5 97.2)">GND</text>
<text x="41.8" y="107.2">LIGHT_IN/16</text>
<text x="117.6" y="105.3" transform="rotate(-90 117.6 105.3)">LIGHT_VCC</text>
<text x="202.7" y="104.7">LIGHT_OUT/16</text>
<text x="204.3" y="112.3">LIGHT_IN/16</text>
<text x="40.1" y="117.4">LIGHT_OUT/16</text>
<text x="205.6" y="119.9">LIGHT_VCC</text>
<text x="240.1" y="135.1">LIGHT_VCC</text>
<text x="235" y="140.2">LIGHT_RST</text>
<text x="242.6" y="155.5">LIGHT_VCC</text>
<text x="200.1" y="158">LIGHT_OUT/16</text>
<text x="227.4" y="160.5">LIGHT_OUT_SWITCH</text>
</g>
</svg>
